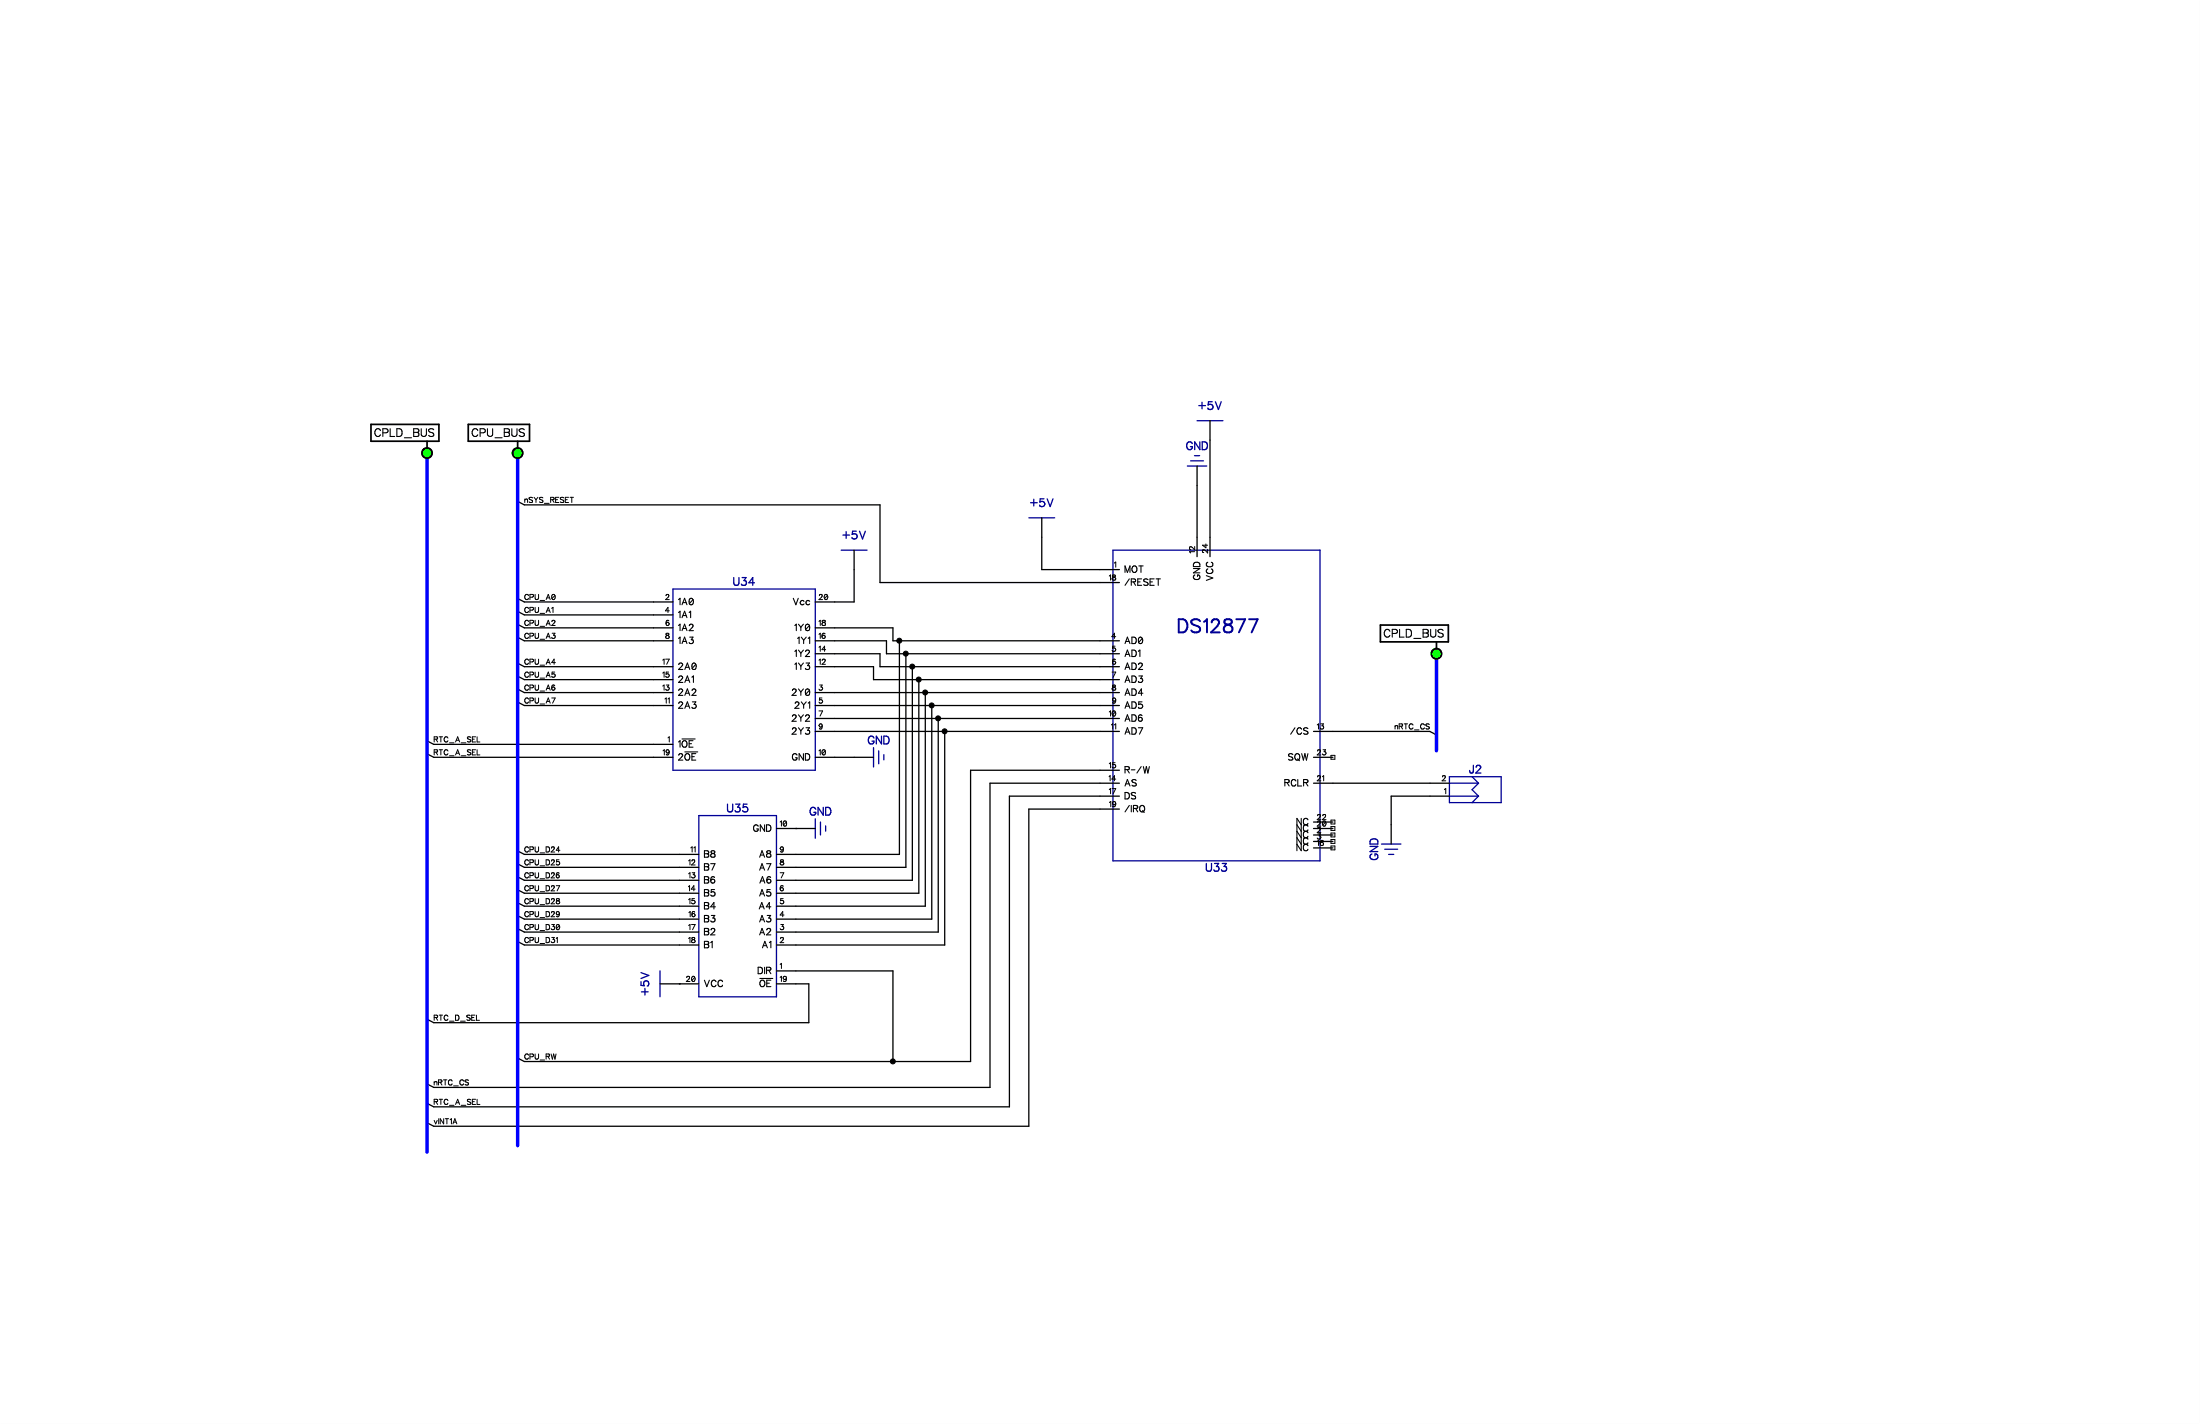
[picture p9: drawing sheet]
<svg xmlns="http://www.w3.org/2000/svg" width="432mm" height="279mm" viewBox="0 0 432 279" stroke-linecap="round" stroke-linejoin="round" font-family="sans-serif">
<g fill="#000" stroke="#000" stroke-width=".2">
<path d="M0 0h431.8v279.4h-431.8z"/>
<circle cx="176.5" cy="125.7" r=".49"/>
<circle cx="177.8" cy="128.2" r=".49"/>
<circle cx="179" cy="130.8" r=".49"/>
<circle cx="180.3" cy="133.3" r=".49"/>
<circle cx="181.6" cy="135.9" r=".49"/>
<circle cx="182.9" cy="138.4" r=".49"/>
<circle cx="184.1" cy="140.9" r=".49"/>
<circle cx="185.4" cy="143.5" r=".49"/>
<circle cx="175.2" cy="208.3" r=".49"/>
</g>
<path d="M0 0h431.8v279.4h-431.8z" fill="#fff" stroke="#fff" stroke-width=".2"/>
<g fill="none" stroke="#000" stroke-width=".2">
<path d="M103 97.9v.7M103 98.1l.3-.2 .2 .1v.6M104.5 97.7l-.2-.1-.5 .1 .1 .3 .6 .3-.1 .3-.6-.1M104.8 97.6l.4 .4M105.2 98v.6M105.6 97.6l-.4 .4M106.6 97.7l-.3-.1-.4 .1v.2l.7 .4v.2l-.3 .1-.4-.1M106.8 98.8h1M108.1 98h.6v-.3l-.6-.1v1M108.4 98l.4 .6M109.1 98h.3M109.7 97.6h-.6v1h.6"/>
<path d="M110.7 97.7l-.3-.1-.4 .1 .1 .3 .6 .3v.2l-.3 .1-.4-.1M111 98h.3M111.6 97.6h-.6v1h.6M111.9 97.6h.7M112.2 97.6v1M103.7 116.9a.37 .37 0 0 0-.4-.3 .37 .37 0 0 0-.3 .4v.3a.37 .37 0 0 0 .3 .3 .37 .37 0 0 0 .4-.2M103.7 119.4a.37 .37 0 0 0-.4-.2 .37 .37 0 0 0-.3 .3v.3a.37 .37 0 0 0 .3 .4 .37 .37 0 0 0 .4-.3M104 117.2h.5l.2-.4-.2-.2h-.5v1M104 119.7h.5l.2-.3-.2-.2h-.5v1M105 116.6v.7l.3 .3h.2l.2-.3v-.7M105 119.2l.1 .9 .2 .1 .2-.1 .2-.2v-.7M106 117.8h.9"/>
<path d="M107.2 117.6l.4-1 .4 1M107.4 117.3h.4M107.4 119.8h.4M108.3 119.4l.2-.2v1M108.9 116.8l-.1-.1h-.4l-.1 .7M108.9 116.8l.1 .4-.2 .4h-.4l-.1-.2M108.9 116.8l-.6 .6M130.7 116.9l.2-.3 .3 .1 .1 .1-.2 .4-.5 .4h.8M131.4 119.8h-.8l.5-.6v1M160.8 116.9l.2-.3 .3 .1 .1 .1-.2 .4-.5 .4h.8M162.4 116.8l-.1-.1h-.4l-.1 .4v.3M162.4 116.8l.1 .4-.2 .4h-.4l-.1-.2"/>
<path d="M162.4 116.8l-.6 .6M217.7 113l.3-.2v1M218.4 112.9v.3l.4 .1 .2 .2a.36 .36 0 0 1-.4 .4 .36 .36 0 0 1-.3-.4l.6-.4v-.2zM218.7 110.5l.3-.2v1M234.5 108.2h-1l.2 .3M234.5 107.2v.7l-.5-.5-.4-.1-.1 .4 .2 .2M236.7 106.7v.8l-.7-.5h1M237 107.8v.7l-.7-.6-.3 .1 .1 .3 .2 .1M103.7 122a.37 .37 0 0 0-.4-.3 .37 .37 0 0 0-.3 .4v.2a.37 .37 0 0 0 .3 .4 .37 .37 0 0 0 .4-.2M103.7 124.5a.37 .37 0 0 0-.4-.3 .37 .37 0 0 0-.3 .4v.3a.37 .37 0 0 0 .3 .4 .37 .37 0 0 0 .4-.3M103.7 129.6a.37 .37 0 0 0-.4-.3 .37 .37 0 0 0-.3 .4v.3a.37 .37 0 0 0 .3 .3 .37 .37 0 0 0 .4-.2M103.7 132.1a.37 .37 0 0 0-.4-.2 .37 .37 0 0 0-.3 .3v.3a.37 .37 0 0 0 .3 .4 .37 .37 0 0 0 .4-.3"/>
<path d="M103.7 134.7a.37 .37 0 0 0-.4-.3 .37 .37 0 0 0-.3 .4v.2a.37 .37 0 0 0 .3 .4 .37 .37 0 0 0 .4-.2M103.7 137.2a.37 .37 0 0 0-.4-.3 .37 .37 0 0 0-.3 .4v.3a.37 .37 0 0 0 .3 .4 .37 .37 0 0 0 .4-.3M104 122.3h.5l.2-.4-.2-.2h-.5v1M104 124.8h.5l.2-.3-.2-.3h-.5v1.1M104 129.9h.5l.2-.4-.2-.2h-.5v1M104 132.4h.5l.2-.3-.2-.2h-.5v1M104 135h.5l.2-.4-.2-.2h-.5v1M104 137.5h.5l.2-.3-.2-.3h-.5v1.1M105 121.7v.7l.3 .3h.2l.2-.3v-.7M105 124.2l.1 .9 .2 .2 .2-.1 .2-.2v-.8M105 129.3v.7l.3 .3h.2l.2-.3v-.7M105 131.9l.1 .9 .2 .1 .2-.1 .2-.2v-.7"/>
<path d="M105 134.4v.7l.3 .3h.2l.2-.3v-.7M105 136.9l.1 .9 .2 .2 .2-.1 .2-.2v-.8M106 120.4h.9M106 122.9h.9M106 125.4h.9M106 130.5h.9M106 133.1h.9M106 135.6h.9M106 138.1h.9M107.2 120.2l.4-1 .4 1M107.2 122.7l.4-1 .4 1M107.2 125.3l.4-1.1 .4 1.1"/>
<path d="M107.2 130.3l.4-1 .4 1M107.2 132.9l.4-1 .4 1M107.2 135.4l.4-1 .4 1M107.2 138l.4-1.1 .4 1.1M107.4 122.4h.4M107.4 124.9h.4M107.4 130h.4M107.4 132.5h.4M107.4 135.1h.4M107.4 137.6h.4M108.3 136.9h.7l-.5 1.1M108.3 122l.2-.3 .4 .1v.3l-.6 .6h.7"/>
<path d="M108.4 124.2h.5l-.3 .4a.34 .34 0 0 1 .4 .3 .34 .34 0 0 1-.3 .4 .34 .34 0 0 1-.4-.2M108.9 134.5l-.3-.1a.52 .52 0 0 0-.3 .7M108.9 131.9h-.5l-.1 .4a.36 .36 0 0 1 .6 0 .36 .36 0 0 1-.1 .5 .36 .36 0 0 1-.5-.1M109 130h-.7l.5-.7v1M130.1 134.6l.2-.2v1M130.1 129.5l.2-.2v1M130.1 132.1l.2-.2v1M130.5 137.2l.3-.3v1.1M130.6 129.3h.8l-.5 1M130.8 124.3v.3l.4 .1 .2 .2a.36 .36 0 0 1-.4 .4 .36 .36 0 0 1-.4-.4l.7-.4-.1-.2zM130.8 134.4h.5l-.3 .4h.1a.36 .36 0 0 1 .1 .6 .36 .36 0 0 1-.6-.2M130.9 122.1h.3l.2 .3-.2 .3-.4-.1z"/>
<path d="M131.1 137.2l.3-.3v1.1M131.2 131.9h-.4l-.1 .4a.37 .37 0 0 1 .6 0 .37 .37 0 0 1-.1 .6 .37 .37 0 0 1-.6-.2M131.3 121.8h-.4l-.2 .6M160.7 139.5h.8l-.5 1M160.7 121.9l.3-.2v1M160.7 124.5l.3-.3v1.1M160.7 127l.3-.2v1M160.7 129.5l.3-.2v1M160.9 134.4h.5l-.3 .4h.1a.36 .36 0 0 1 .1 .6 .36 .36 0 0 1-.6-.2M161.3 136.9h-.4l-.1 .5a.37 .37 0 0 1 .6 0 .37 .37 0 0 1-.1 .6 .37 .37 0 0 1-.6-.2M161.4 129.6l.2-.3 .3 .1-.1 .5-.5 .4h.7M161.4 121.8v.2l.5 .2 .1 .2a.32 .32 0 0 1-.4 .3 .32 .32 0 0 1-.1-.5l.4-.2 .1-.2z"/>
<path d="M161.9 124.4l-.3-.2a.52 .52 0 0 0-.3 .7M162.1 127.5h-.8l.5-.7v1M217.7 139.7l.3-.2v1M218.3 131.9h.7l-.5 1M218.4 134.5v.2l.4 .2 .2 .2a.36 .36 0 0 1-.4 .3 .36 .36 0 0 1-.3-.3l.6-.4v-.2zM218.4 137.1l.2-.2 .3 .2 .1 .2-.2 .2h-.3zM218.5 129.8h.3l.2 .2-.2 .3-.4-.1zM218.9 126.8h-.5v.4a.37 .37 0 0 1 .5 0 .37 .37 0 0 1-.1 .6 .37 .37 0 0 1-.5-.2M218.9 129.5l-.4-.1-.1 .6M218.9 139.7l.1 .4-.2 .4h-.4v-.2M218.9 139.7l-.1-.2h-.4l-.1 .4 .1 .4M218.9 139.7l-.5 .6"/>
<path d="M219 124.9h-.8l.5-.7v1.1M219 137.3l-.2 .6-.4-.1M85.2 145h.6l.1-.3-.7-.1v1M85.2 147.6l.6-.1 .1-.3-.7-.1v1M85.6 145l.3 .6M85.6 147.6l.3 .5M86.2 144.6h.7M86.2 147.1h.7M86.5 144.6v1M86.5 147.1v1M87.9 144.8a.39 .39 0 0 0-.4-.2 .39 .39 0 0 0-.3 .3v.3a.39 .39 0 0 0 .3 .4 .39 .39 0 0 0 .4-.3M87.9 147.4a.39 .39 0 0 0-.4-.3 .39 .39 0 0 0-.3 .4v.2a.39 .39 0 0 0 .3 .4 .39 .39 0 0 0 .4-.2"/>
<path d="M88.2 145.8h.9M88.2 148.3h.9M89.4 145.6l.4-1 .4 1M89.4 148.1l.4-1 .4 1M89.6 145.2h.4M89.6 147.8h.4M90.5 145.8h.9M90.5 148.3h.9M92.4 144.7l-.2-.1-.5 .1 .1 .2 .6 .4v.2l-.2 .1-.5-.1M92.4 147.2l-.2-.1-.5 .1 .1 .3 .6 .3v.2l-.2 .1-.5-.1M92.7 145h.4M92.7 147.6h.4"/>
<path d="M93.3 144.6h-.6v1h.6M93.3 147.1h-.6v1h.6M93.6 144.6v1h.6M93.6 147.1v1h.6M130.1 147.3l.3-.2v1M130.8 147.2l.2-.1 .3 .1 .1 .2-.2 .3h-.3zM131.1 144.8l.3-.2v1M131.4 147.4l-.2 .7-.4-.1M160.7 142.3l.4-.3 .3 .4M160.7 142.4l.3 .3 .2-.1 .2-.2M160.7 142.3v.1M160.7 147.3l.3-.2v1"/>
<path d="M161.4 142.4l-.2 .6-.4-.1M162 147.3l-.1-.1h-.4l-.2 .3 .1 .4M162 147.3l-.1 .8h-.4l-.1-.2M162 147.3l-.6 .6M217.7 152.4l.2-.2v1M217.7 149.9l.3-.3v1.1M217.7 154.9l.3-.2v1M217.8 157.5l.2-.2v1M218.1 142.2l.3-.2v1M218.3 154.7h.7l-.5 1M218.4 157.4l.2-.1 .3 .1 .1 .2-.2 .3h-.3zM218.7 142.2l.3-.2v1"/>
<path d="M218.9 149.6h-.5v.5a.37 .37 0 0 1 .5 0 .37 .37 0 0 1-.1 .6 .37 .37 0 0 1-.5-.2M219 157.6l-.2 .6h-.4M219 152.9h-.8l.5-.7v1M258.5 142.2l.3-.2v1M258.6 147.4l.2-.3 .3 .1 .1 .1-.2 .4-.5 .4h.7M258.6 152.4l.2-.2h.3l.1 .2-.2 .3-.5 .5h.7M259.2 142h.6l-.3 .4a.34 .34 0 0 1 .3 .3 .34 .34 0 0 1-.3 .4 .34 .34 0 0 1-.4-.3M259.5 152.4l.3-.2v1M259.7 147.1h.5l-.3 .4h.2a.36 .36 0 0 1 0 .6 .36 .36 0 0 1-.6-.2M261.2 148.2h.8v.8h-.8zM273.8 142.4v.6M273.8 142.6l.2-.2h.3v.6"/>
<path d="M274.6 142.5h.6l.1-.4-.7-.1v1M275 142.5l.3 .5M275.6 142h.7M275.9 142v1M277.3 142.3a.39 .39 0 0 0-.4-.3 .39 .39 0 0 0-.3 .4 .45 .45 0 0 0 .1 .6 .45 .45 0 0 0 .6-.1v-.1M277.6 143.2h.9M279.6 142.3a.39 .39 0 0 0-.5-.3 .39 .39 0 0 0-.3 .4 .45 .45 0 0 0 .2 .6 .45 .45 0 0 0 .5-.1l.1-.1M280.5 142.2l-.2-.2-.4 .2 .1 .2 .5 .3v.2l-.2 .1-.4-.1M283.1 152.4l.2-.2h.3l.1 .2-.2 .3-.5 .5h.8M283.5 154.9l.3-.2v1M103.7 166.4a.37 .37 0 0 0-.4-.2 .37 .37 0 0 0-.3 .3v.3a.37 .37 0 0 0 .3 .4 .37 .37 0 0 0 .4-.3M103.7 169a.37 .37 0 0 0-.4-.3 .37 .37 0 0 0-.3 .4v.2a.37 .37 0 0 0 .3 .4 .37 .37 0 0 0 .4-.2"/>
<path d="M103.7 171.5a.37 .37 0 0 0-.4-.3 .37 .37 0 0 0-.3 .4v.3a.37 .37 0 0 0 .3 .4 .37 .37 0 0 0 .4-.3M103.7 174a.37 .37 0 0 0-.4-.2 .37 .37 0 0 0-.3 .4v.2a.37 .37 0 0 0 .3 .4 .37 .37 0 0 0 .4-.3M103.7 176.6a.37 .37 0 0 0-.4-.3 .37 .37 0 0 0-.3 .4v.3a.37 .37 0 0 0 .3 .3 .37 .37 0 0 0 .4-.2M103.7 179.1a.37 .37 0 0 0-.4-.2 .37 .37 0 0 0-.3 .3v.3a.37 .37 0 0 0 .3 .4 .37 .37 0 0 0 .4-.3M104 166.7h.5l.2-.3-.2-.2h-.5v1M104 169.2h.5l.2-.3-.2-.2h-.5v1M104 171.8h.5l.2-.4-.2-.2h-.5v1.1M104 174.3h.5l.2-.3-.2-.2h-.5v1M104 176.9h.5l.2-.4-.2-.2h-.5v1M104 179.4h.5l.2-.3-.2-.2h-.5v1M105 166.2v.7l.3 .3 .2-.1 .2-.2v-.7M105 168.7l.1 .9 .2 .1h.2l.2-.3v-.7"/>
<path d="M105 171.2l.1 .9 .2 .2 .2-.1 .2-.2v-.8M105 173.8v.7l.3 .3h.2l.2-.3v-.7M105 176.3l.1 .9 .2 .1h.2l.2-.3v-.7M105 178.9v.7l.3 .3 .2-.1 .2-.2v-.7M106 167.3h.9M106 169.9h.9M106 172.4h.9M106 175h.9M106 177.5h.9M107.2 166.2l.6 .1 .1 .5-.2 .3-.5 .1zM107.2 168.7l.6 .1 .1 .5-.2 .4h-.5zM107.2 171.2l.6 .2 .1 .5-.2 .3-.5 .1z"/>
<path d="M107.2 173.8l.6 .1 .1 .5-.2 .4h-.5zM107.2 176.3l.6 .1 .1 .6-.2 .3h-.5zM107.2 178.9l.6 .1 .1 .5-.2 .3-.5 .1zM108.2 169l.2-.3h.3l.1 .2-.1 .3-.5 .5h.7M108.2 166.4l.1-.2h.3l.2 .3-.6 .7h.7M108.2 166.4h.1M108.2 171.5l.2-.3 .3 .1 .1 .1-.1 .4-.5 .5h.7M108.2 174l.2-.2h.3l.1 .2-.1 .3-.5 .5h.7M108.2 176.6l.1-.2 .3-.1 .2 .3-.6 .7h.7M108.2 179.1l.2-.2h.3l.1 .2-.1 .3-.5 .5h.7M109.2 171.9l.2 .4 .2-.1 .2-.2M109.2 171.9l.2-.3 .2 .1 .2 .2"/>
<path d="M109.2 173.8h.7l-.6 1M109.2 179l.4-.1 .2 .3-.2 .3h-.3zM109.3 176.4v.3l.4 .1 .2 .2-.2 .3-.5-.1 .1-.4 .5-.2-.1-.2zM109.7 168.7h-.4l-.1 .4a.36 .36 0 0 1 .6 0 .36 .36 0 0 1-.1 .5 .36 .36 0 0 1-.5-.1M109.7 171.4l-.4-.1-.1 .6M109.8 171.9v.1M109.8 179.2l-.2 .6-.4-.1M109.9 166.8h-.7l.4-.6v1M135.1 174l.2-.2v1M135.2 168.9l.2-.2v1M135.2 171.4l.2-.2v1.1M135.2 176.5l.2-.2v1"/>
<path d="M135.2 179.1l.3-.2v1M135.6 166.4l.2-.2v1M135.8 169l.2-.3h.3l.1 .2-.2 .3-.5 .5h.7M135.8 171.2h.6l-.3 .4h.1a.36 .36 0 0 1 .1 .6 .36 .36 0 0 1-.6-.2M135.9 179.3h.4l.1 .2-.1 .3-.5-.1zM136.2 166.4l.2-.2v1M136.3 176.3h-.5v.4a.37 .37 0 0 1 .6 .1 .37 .37 0 0 1-.2 .5 .37 .37 0 0 1-.5-.2M136.4 179l-.5-.1-.1 .6M136.4 174.5h-.7l.5-.7v1M153.1 171.2h.7l-.5 1.1M153.1 161.3l.3-.2v1M153.2 166.3l.2-.1 .3 .1-.1 .5h-.3l-.2-.3z"/>
<path d="M153.2 168.7v.3l.5 .2 .1 .2a.36 .36 0 0 1-.3 .3 .36 .36 0 0 1-.4-.3l.7-.4-.1-.3zM153.3 174.2a.31 .31 0 0 1 .4 .1 .31 .31 0 0 1-.1 .4 .31 .31 0 0 1-.4 0l-.1-.2zM153.7 173.9l-.4-.1-.2 .7M153.7 176.3h-.5v.4a.37 .37 0 0 1 .6 .1 .37 .37 0 0 1-.2 .5 .37 .37 0 0 1-.5-.2M153.8 166.5l-.2 .6-.4-.1M153.9 179.5h-.8l.5-.6v1M154.3 161.3v-.2h-.4l-.2 .4 .1 .4M154.3 161.3v.8h-.3l-.2-.2M154.3 161.3l-.5 .6M258.5 165.1l.3-.2v1M258.6 160.1l.2-.3 .3 .1 .1 .1-.2 .4-.5 .4h.7M258.6 161.3l.2-.2h.3l.1 .2-.2 .3-.5 .5h.7"/>
<path d="M258.6 162.6l.2-.3 .3 .1 .1 .2-.2 .3-.5 .5h.7M258.7 163.6h.5l-.3 .4h.1a.36 .36 0 0 1 .1 .6 .36 .36 0 0 1-.6-.2M259.6 160.1l.2-.3 .3 .1 .1 .1-.1 .4-.6 .4h.8M259.7 165l-.3-.1a.52 .52 0 0 0-.3 .7M260.2 161.3l-.1-.2h-.4l-.2 .4 .1 .4M260.2 161.3l.1 .4-.2 .4h-.4l-.1-.2M260.2 161.3l-.6 .6M261.2 163.4h.8v.8h-.8zM261.2 160.9h.8v.8h-.8zM261.2 162.2h.8v.7h-.8zM261.2 164.7h.8v.8h-.8zM261.2 166h.8v.8h-.8z"/>
<path d="M85.2 199.6h.6l.1-.3-.7-.1v1M85.6 199.6l.3 .6M86.2 199.2h.7M86.5 199.2v1M87.9 199.4a.39 .39 0 0 0-.4-.2 .39 .39 0 0 0-.3 .4v.2a.39 .39 0 0 0 .3 .4 .39 .39 0 0 0 .4-.3M89.4 199.2l.6 .1 .1 .5-.2 .4h-.5zM92.3 199.3l-.2-.1-.5 .1 .1 .2 .6 .4v.2l-.2 .1-.5-.1M92.6 199.6h.4M93.2 199.2h-.6v1h.6M93.5 199.2v1h.6M103.7 181.7a.37 .37 0 0 0-.4-.3 .37 .37 0 0 0-.3 .4v.2a.37 .37 0 0 0 .3 .4 .37 .37 0 0 0 .4-.2M103.7 184.2a.37 .37 0 0 0-.4-.3 .37 .37 0 0 0-.3 .4v.3a.37 .37 0 0 0 .3 .4 .37 .37 0 0 0 .4-.3"/>
<path d="M104 181.9h.5l.2-.3-.2-.2h-.5v1M104 184.5h.5l.2-.4-.2-.2h-.5v1.1M105 181.4l.1 .9 .2 .1h.2l.2-.3v-.7M105 183.9l.1 .9 .2 .2 .2-.1 .2-.2v-.8M106 180h.9M106 182.6h.9M106 185.1h.9M107.2 181.4l.6 .1 .1 .5-.2 .4h-.5zM107.2 183.9l.6 .2 .1 .5-.2 .3-.5 .1zM108.3 181.4h.5l-.3 .4h.2a.36 .36 0 0 1 0 .6 .36 .36 0 0 1-.5-.2M108.3 183.9h.5l-.3 .4h.2a.36 .36 0 0 1 0 .6 .36 .36 0 0 1-.5-.2M109.2 184.1l.2-.2v1.1"/>
<path d="M109.8 181.6l.1 .4-.2 .4h-.4l-.1-.2M109.8 181.6l-.1-.2h-.4l-.1 .8M109.8 181.6l-.6 .6M134.8 191.8l.2-.2h.3v.2l-.1 .3-.5 .5h.7M135.2 181.6l.2-.2v1M135.2 184.1l.2-.2v1.1M135.7 181.4h.7l-.5 1M135.8 184v.3l.5 .1 .1 .2a.36 .36 0 0 1-.3 .4 .36 .36 0 0 1-.4-.4l.7-.4-.1-.2zM136.4 191.8v.4l-.1 .3h-.4l-.1-.1M136.4 191.8l-.1-.2h-.4l-.2 .4 .1 .4M136.4 191.8l-.6 .6M153.1 189.2l.3-.2v1"/>
<path d="M153.1 191.8l.3-.2v1M153.2 184.2l.2-.3 .3 .1 .1 .1-.2 .4-.5 .5h.7M153.2 181.4h.6l-.3 .4h.1a.36 .36 0 0 1 .1 .6 .36 .36 0 0 1-.6-.2M154.3 191.9a.49 .49 0 0 1-.3 .7l-.2-.2M85.2 212.2v.7M85.2 216.2l.6-.1 .1-.3-.7-.1v1M85.2 212.4l.3-.2 .2 .1 .1 .6M85.2 219.8l.3 .7 .3-.7M85.6 216.2l.3 .5M86.1 212.3h.6v-.3l-.6-.1v1M86.1 219.5v1M86.2 215.7h.7"/>
<path d="M86.4 212.3l.3 .6M86.5 215.7v1M87 211.9h.7M87.1 219.5v1l-.7-1v1M87.4 211.9v1M87.4 219.5h.7M87.7 219.5v1M87.9 215.9a.39 .39 0 0 0-.4-.2 .39 .39 0 0 0-.3 .4v.2a.39 .39 0 0 0 .3 .4 .39 .39 0 0 0 .4-.2M88.2 216.9h.9M88.2 200.4h.9M88.3 219.7l.3-.2v1M88.7 212.1l-.2-.2a.48 .48 0 0 0-.5 .5 .48 .48 0 0 0 .7 .4v-.2"/>
<path d="M89 213.1h1M89.4 216.7l.4-1 .4 1M89.6 216.4h.4M90.4 200.4h.9M90.5 216.9h.9M91 212.1l-.2-.2a.48 .48 0 0 0-.6 .5 .48 .48 0 0 0 .7 .4l.1-.2M91.9 212l-.2-.1-.4 .1v.2l.6 .4v.2l-.2 .1-.4-.1M92.4 215.8l-.2-.1-.5 .1 .1 .3 .6 .3v.2l-.2 .1-.5-.1M92.7 216.2h.4M93.3 215.7h-.6v1h.6M93.6 215.7v1h.6M103.7 207.1a.37 .37 0 0 0-.4-.3 .37 .37 0 0 0-.3 .4v.2a.37 .37 0 0 0 .3 .4 .37 .37 0 0 0 .4-.2"/>
<path d="M104 207.3h.5l.2-.3-.2-.2h-.5v1M105 206.8l.1 .9 .2 .1h.2l.2-.3v-.7M106 208h.9M107.2 207.3l.6-.1v-.3l-.6-.1v1M107.5 207.3l.4 .5M108.2 206.8l.2 1 .3-1 .2 1 .2-1M88.9 220.5l.4-1 .4 1M89 220.2h.5"/>
<circle cx="108.6" cy="135.1" r=".31"/>
<circle cx="161.7" cy="124.9" r=".33"/>
<circle cx="259.5" cy="165.6" r=".33"/>
<circle cx="154" cy="191.9" r=".31"/>
</g>
<g fill="none" stroke="#000" stroke-width=".25">
<path d="M101.6 98.4l1.3 .7h69.8v15.2h47M234.9 91.4v17.8M237.5 82.5v26.7M101.6 117.4l1.3 .7h29.2M101.6 120l1.3 .7h29.2M167.6 107.9v10.2h-7.6M204.5 101.6v10.2h15.2M101.6 122.5l1.3 .7h29.2M101.6 125.1l1.3 .6h29.2M101.6 130.1l1.3 .7h29.2M101.6 132.7l1.3 .6h29.2M101.6 135.2l1.3 .7h29.2"/>
<path d="M101.6 137.8l1.3 .6h29.2M160 123.2h15.3v2.5h44.4M160 125.7h14v2.6h45.7M160 130.8h11.4v2.5h48.3M160 128.3h12.7v2.5h47M160 135.9h59.7M160 138.4h59.7M176.5 125.7v41.9h-24.1M177.8 128.3v41.9h-25.4M179.1 130.8v41.9h-26.7M180.3 133.3v42h-27.9M181.6 135.9v41.9h-29.2"/>
<path d="M182.9 138.4v41.9h-30.5M83.8 147.9l1.3 .7h47M83.8 145.4l1.3 .6h47M160 148.6h11.4M160 143.5h59.7M160 141h59.7M184.1 141v41.9h-31.7M185.4 143.5v41.9h-33M219.7 151.1h-29.2v57.2h-87.6l-1.3-.7M219.7 156.2h-21.6v61h-113l-1.3-.7M219.7 153.7h-25.4v59.7h-109.2l-1.3-.7M219.7 158.8h-17.8v62.2h-116.8l-1.3-.7"/>
<path d="M257.8 148.6h3.8M257.8 153.7h26.7M257.8 143.5h22.8l1.3 .7M284.5 156.2h-11.5v9.4M101.6 167l1.3 .6h34.3M101.6 169.5l1.3 .7h34.3M101.6 172l1.3 .7h34.3M101.6 174.6l1.3 .7h34.3M101.6 177.1l1.3 .7h34.3M101.6 179.7l1.3 .6h34.3M152.4 162.6h7.6M156.2 162.6h.1"/>
<path d="M257.8 162.6h3.8M257.8 163.8h3.8M257.8 165.1h3.8M257.8 166.4h3.8M257.8 161.3h3.8M101.6 182.2l1.3 .7h34.3M101.6 184.7l1.3 .7h34.3M129.5 193h7.7M133.3 193h.1M152.4 190.5h22.9v17.8M152.4 193h6.3v7.7h-73.6l-1.3-.7"/>
</g>
<path d="M83.8 88.9v137.2M101.6 88.9v135.9M281.9 128.3v19" fill="none" stroke="#00f" stroke-width=".68"/>
<g fill="#0f0" stroke="#0f0" stroke-width=".34">
<circle cx="101.6" cy="88.9" r="1"/>
<circle cx="83.8" cy="88.9" r="1"/>
<circle cx="281.9" cy="128.2" r="1"/>
</g>
<g fill="none" stroke="#000" stroke-width=".34">
<path d="M72.8 83.3h13.3v3.3h-13.3zM83.8 86.6v1.3M91.9 83.3h12v3.3h-12zM101.6 86.6v1.3M270.9 122.6h13.4v3.3h-13.4zM281.9 125.9v1.4"/>
<circle cx="83.8" cy="88.9" r=".99"/>
<circle cx="101.6" cy="88.9" r=".99"/>
<circle cx="281.9" cy="128.3" r="1"/>
</g>
<g fill="none" stroke="#000" stroke-width=".21">
<path d="M74.7 84.5a.56 .56 0 0 0-.7-.4 .56 .56 0 0 0-.4 .6 .63 .63 0 0 0 .2 .8 .63 .63 0 0 0 .9-.2M75.1 84.9l1-.1 .1-.4-.4-.3h-.7v1.5M76.6 84.1v1.5h.9M77.9 84.1h.5a.82 .82 0 0 1 .5 .8 .82 .82 0 0 1-.5 .7h-.5zM79.4 85.9h1.4M81.2 84.1h.7l.3 .2v.4l-.3 .1 .3 .2v.5l-1 .1zM81.2 84.8h.7M82.7 84.1v1.1a.52 .52 0 0 0 .5 .4 .52 .52 0 0 0 .5-.4v-1.1M85.1 84.3a.58 .58 0 0 0-.5-.2 .58 .58 0 0 0-.5 .4l.3 .3 .7 .2v.4a.67 .67 0 0 1-1 0M93.8 84.5a.56 .56 0 0 0-.7-.4 .56 .56 0 0 0-.4 .6 .63 .63 0 0 0 .2 .8 .63 .63 0 0 0 .9-.2M94.2 84.9l1-.1v-.4l-.3-.3h-.7v1.5M95.7 84.1v1.1l.1 .2 .3 .2 .5-.2 .1-1.3"/>
<path d="M97.2 85.9h1.4M99 84.1h.7l.2 .2v.4l-.2 .1 .2 .2v.5l-.9 .1zM99 84.8h.7M100.5 84.1v1.1a.52 .52 0 0 0 .5 .4 .52 .52 0 0 0 .5-.4v-1.1M102.9 84.3a.58 .58 0 0 0-.5-.2 .58 .58 0 0 0-.5 .4l.3 .3 .7 .2v.4a.67 .67 0 0 1-1 0M133.2 117.6l.3-.2v1.3M133.9 118.7l.5-1.3 .4 1.3M134.1 118.2h.6M136 117.6a.38 .38 0 0 0-.3-.2 .38 .38 0 0 0-.4 .2v.8M136 117.6l.1 .5-.2 .5h-.5l-.1-.2M136 117.6l-.7 .8M155.7 117.4l.5 1.3 .5-1.3"/>
<path d="M157.8 118l-.2-.2-.5 .2a.42 .42 0 0 0 .1 .6 .42 .42 0 0 0 .6-.1M158.9 118l-.4-.2a.5 .5 0 0 0-.3 .7l.3 .2 .4-.2M220.8 112.3v-1.3l.5 1.3 .5-1.3v1.3M221.7 113.6l-.9 1.3M222 114.2l.8-.1v-.4l-.8-.1v1.3M222.3 111.2a.61 .61 0 0 1 .9 .3 .61 .61 0 0 1-.4 .8 .67 .67 0 0 1-.6-.4 .67 .67 0 0 1 .1-.7zM222.5 114.2l.4 .7M223.3 114.2h.5M223.5 111h.9M223.9 111v1.3M224.1 113.6h-.8v1.3h.8M225.3 113.7l-.3-.1-.5 .1 .1 .4 .6 .2 .1 .2-.1 .3-.4 .1-.3-.2"/>
<path d="M225.7 114.2h.5M226.5 113.6h-.8v1.3h.8M226.9 113.6h.9M227.3 113.6v1.3M234.2 111.5h1.3l-1.3 .9h1.3M234.4 110.4h.8l.3 .2v.6h-1.3zM234.5 112.8l-.1 .1a.61 .61 0 0 0 .3 .8 .61 .61 0 0 0 .8-.3l-.2-.5-.3-.1v.3M236.8 112.9l1.2 .5-1.2 .5M237.1 110.3l-.2 .1a.62 .62 0 0 0 .2 .8 .62 .62 0 0 0 .9-.2v-.5l-.3-.2M237.1 111.6l-.2 .1a.6 .6 0 0 0 .4 .9 .6 .6 0 0 0 .7-.7l-.3-.3M133.2 120.2l.3-.3v1.3M133.2 122.7l.3-.2v1.2"/>
<path d="M133.2 125.3l.3-.3v1.3M133.2 130.4l.3-.3h.2l.3 .4-.8 .9h.8M133.2 132.9l.3-.3h.2l.3 .4-.8 .9h.8M133.2 135.5l.3-.3h.2l.3 .4-.8 .8h.8M133.2 138l.3-.3h.2l.3 .4-.8 .9h.8M133.9 121.2l.5-1.3 .4 1.3M133.9 123.7l.5-1.2 .4 1.2M133.9 126.3l.5-1.3 .4 1.3M134.1 125.9h.6M134.1 120.8h.6M134.1 123.3h.6M134.4 139l.5-1.3 .5 1.3"/>
<path d="M134.4 136.4l.5-1.2 .5 1.2M134.4 133.9l.5-1.3 .5 1.3M134.4 131.4l.5-1.3 .5 1.3M134.6 130.9h.6M134.6 133.5h.6M134.6 136h.6M134.6 138.6h.6M135.3 120.2l.3-.3v1.3M135.3 122.8l.3-.3h.2l.2 .4-.7 .8h.8M135.4 125h.6l-.3 .5a.41 .41 0 0 1 .3 .7 .41 .41 0 0 1-.7-.1M135.8 132.9l.3-.3v1.3M135.8 135.5a.37 .37 0 0 1 .6-.3 .37 .37 0 0 1 0 .6l-.6 .6h.9"/>
<path d="M135.9 137.7h.7l-.4 .5a.4 .4 0 0 1 .5 .5 .4 .4 0 0 1-.6 .3l-.3-.2M136.6 130.3l.1 .5-.3 .5h-.4l-.2-.2M136.6 130.3a.38 .38 0 0 0-.4-.2 .38 .38 0 0 0-.4 .2v.8M136.6 130.3l-.8 .8M155.5 135.5a.37 .37 0 0 1 .6-.3 .37 .37 0 0 1 0 .6l-.7 .6h.9M156 130.3l.3-.2v1.3M156 122.7l.3-.2v1.2M156 127.8l.3-.2v1.2M156.1 138l.2-.3h.2l.3 .1v.3l-.8 .9h.8M156.5 125.3l.3-.3v1.3M156.7 135.2l.5 .6M156.7 130.1l.5 .6"/>
<path d="M156.7 127.6l.5 .5M156.7 122.5l.5 .6M157.2 123.1v.6M157.2 128.1v.7M157.2 130.7v.7M157.2 135.8v.6M157.3 137.7l.4 .6M157.3 125l.4 .6M157.7 135.2l-.5 .6M157.7 130.1l-.5 .6M157.7 127.6l-.5 .5M157.7 122.5l-.5 .6"/>
<path d="M157.7 125.6v.7M157.7 138.3v.7M158.1 127.8l.3-.2h.2l.3 .3-.8 .9h.8M158.1 127.8h.1M158.2 130.1h.7l-.4 .5a.43 .43 0 0 1 .3 .7 .43 .43 0 0 1-.7-.2M158.2 137.7l-.5 .6M158.2 125l-.5 .6M158.6 125.3l.3-.3v1.3M158.6 138l.3-.3v1.3M158.9 135.4v.8l-.2 .2h-.5l-.1-.2M158.9 135.4a.41 .41 0 0 0-.4-.2 .41 .41 0 0 0-.4 .2v.8M158.9 122.7a.41 .41 0 0 0-.4-.2 .41 .41 0 0 0-.4 .2v.8"/>
<path d="M158.9 122.7v.8l-.2 .2h-.5l-.1-.2M158.9 135.4l-.8 .8M158.9 122.7l-.8 .8M220.8 126.3l.5-1.3 .5 1.3M220.8 128.8l.5-1.2 .5 1.2M220.8 131.4l.5-1.3 .5 1.3M220.8 133.9l.5-1.3 .5 1.3M220.8 136.4l.5-1.2 .5 1.2M220.8 139l.5-1.3 .5 1.3M221 125.9h.6M221 128.4h.6M221 130.9h.6"/>
<path d="M221 133.5h.6M221 136h.6M221 138.6h.6M222.2 125h.4a.68 .68 0 0 1 .4 .6 .68 .68 0 0 1-.4 .7h-.4zM222.2 127.6h.4a.68 .68 0 0 1 .4 .6 .68 .68 0 0 1-.4 .6h-.4zM222.2 130.1h.4a.68 .68 0 0 1 .4 .6 .68 .68 0 0 1-.4 .7h-.4zM222.2 132.6h.4a.68 .68 0 0 1 .4 .7 .68 .68 0 0 1-.4 .6h-.4zM222.2 135.2h.4a.68 .68 0 0 1 .4 .6 .68 .68 0 0 1-.4 .6h-.4zM222.2 137.7h.4a.68 .68 0 0 1 .4 .6 .68 .68 0 0 1-.4 .7h-.4zM223.4 127.8l.3-.2v1.2M223.5 130.4a.37 .37 0 0 1 .6-.3 .37 .37 0 0 1-.1 .7l-.6 .6h.9M223.5 132.6h.7l-.3 .5a.4 .4 0 0 1 .4 .5 .4 .4 0 0 1-.6 .3l-.3-.2"/>
<path d="M224.2 137.7h-.7v.6a.45 .45 0 0 1 .7-.1 .45 .45 0 0 1-.1 .7 .45 .45 0 0 1-.7-.1M224.2 125.3a.38 .38 0 0 0-.4-.3 .38 .38 0 0 0-.3 .3v.8M224.2 125.3l.1 .4-.2 .5h-.5l-.1-.1M224.2 125.3l-.7 .8M224.3 136h-.9l.6-.8v1.2M272.8 123.9a.56 .56 0 0 0-.6-.4 .56 .56 0 0 0-.5 .6 .63 .63 0 0 0 .3 .8 .63 .63 0 0 0 .8-.2M273.3 124.3l.8-.1 .2-.4-.4-.3h-.6v1.5M274.7 123.5v1.5h.9M276 123.5h.5a.82 .82 0 0 1 .5 .7 .82 .82 0 0 1-.5 .8h-.5zM277.5 125.3h1.4M279.3 123.5h.7l.3 .2v.4l-.3 .1 .3 .2v.5l-1 .1zM279.3 124.2h.7"/>
<path d="M280.8 123.5v1.1a.52 .52 0 0 0 .5 .4 .52 .52 0 0 0 .5-.4v-1.1M283.3 123.7a.58 .58 0 0 0-.6-.2 .58 .58 0 0 0-.5 .4l.3 .3 .7 .2 .1 .4a.67 .67 0 0 1-1.1 0M133.2 145.6l.3-.3v1.3M133.2 148.2l.3-.3h.2l.3 .4-.8 .8h.8M133.9 145h2.5M134 145.5a.6 .6 0 0 1 .9 .4 .6 .6 0 0 1-.7 .7l-.3-.5zM134.4 147.5h2.5M134.5 148a.6 .6 0 0 1 1 .4 .6 .6 0 0 1-.7 .7l-.4-.4zM135.3 145.9h.4M135.8 148.5h.5M136 145.3h-.7v1.3h.7M136.6 147.9h-.8v1.2h.8"/>
<path d="M155.5 140.5a.37 .37 0 0 1 .6-.2 .37 .37 0 0 1 0 .6l-.7 .6h.9M155.5 143.1a.37 .37 0 0 1 .6-.3 .37 .37 0 0 1 0 .7l-.7 .6h.9M156.4 148.2v-.2a.61 .61 0 0 0-.9 .3 .61 .61 0 0 0 .4 .8l.5-.1v-.3h-.3M156.7 140.3l.5 .5M156.7 142.8l.5 .6M157.2 140.8v.7M157.2 143.4v.7M157.7 147.9v1.2l-.9-1.2v1.2M157.7 140.3l-.5 .5M157.7 142.8l-.5 .6M158.1 147.9h.4a.68 .68 0 0 1 .4 .6 .68 .68 0 0 1-.4 .6h-.4zM158.1 140.5l.3-.2h.2l.3 .3-.8 .9h.8"/>
<path d="M158.2 142.8h.7l-.4 .5a.43 .43 0 0 1 .3 .7 .43 .43 0 0 1-.7-.2M220.8 151l.8-.1v-.4l-.8-.1v1.3M220.8 155.5h.4a.68 .68 0 0 1 .5 .6 .68 .68 0 0 1-.5 .7h-.4zM220.8 141.5l.5-1.2 .5 1.2M220.8 144.1l.5-1.3 .5 1.3M220.8 154.2l.5-1.2 .5 1.2M221 141.1h.6M221 143.6h.6M221 153.8h.6M221.2 151l.5 .7M221.7 158l-.9 1.3M222 151h.8"/>
<path d="M222 158v1.3M222.2 140.3h.4a.68 .68 0 0 1 .4 .6 .68 .68 0 0 1-.4 .6h-.4zM222.2 142.8h.4a.68 .68 0 0 1 .4 .6 .68 .68 0 0 1-.4 .7h-.4zM222.5 158.6h.7l.1-.3-.3-.3h-.5v1.3M222.9 155.7l-.3-.2-.6 .2 .2 .3 .6 .2v.5l-.5 .1-.3-.2M222.9 158.6l.4 .7M223 153.1l-.3-.1-.5 .1 .1 .4 .6 .2 .1 .2v.2l-.3 .1-.5-.1M223.4 142.8h.9l-.7 1.3M223.8 158.2l.3-.2a.62 .62 0 0 1 .6 .7 .62 .62 0 0 1-.8 .6l-.2-.5zM224 150.4l-.9 1.3M224.2 140.4l-.1-.1a.37 .37 0 0 0-.6 .2l-.1 .6M224.2 159l.4 .4"/>
<path d="M224.4 150.4l.3 1.3 .3-1.3 .3 1.3 .3-1.3M252.2 153.5h.7l.1-.4-.8-.1v1.2M252.6 153.5l.4 .7M253.7 148l-.3-.1-.5 .1 .1 .4 .6 .2 .1 .2v.2l-.3 .1-.5-.1M254.2 142.8l-.9 1.3M254.3 148a.61 .61 0 0 1 .8 .3 .61 .61 0 0 1-.3 .8 .62 .62 0 0 1-.7-.3 .62 .62 0 0 1 .2-.8zM254.3 153.2v-.1a.6 .6 0 0 0-.9 .4 .6 .6 0 0 0 .6 .7l.3-.3M254.7 148.9l.4 .4M254.7 153v1.2h.8M255.5 143.1l-.1-.1a.59 .59 0 0 0-.8 .1 .59 .59 0 0 0 .1 .8l.5 .2 .3-.3M255.5 147.9l.3 1.2 .3-1.2 .3 1.2 .3-1.2M255.9 153.5h.8v-.4l-.8-.1v1.2"/>
<path d="M256.3 153.5l.4 .7M256.7 143l-.3-.2-.5 .2 .1 .3 .7 .3v.3l-.3 .2-.5-.2M138.3 166.9l.8 .1v.4l-.3 .1 .3 .3-.1 .3-.7 .1zM138.3 179.6l.8 .1v.4l-.3 .1 .3 .3-.1 .3-.7 .1zM138.3 174.5l.8 .2v.3l-.3 .1 .3 .3-.1 .4h-.7zM138.3 172l.8 .1v.4l-.3 .1 .3 .2-.1 .4-.7 .1zM138.3 169.5l.8 .1v.4l-.3 .1 .3 .2-.1 .4h-.7zM138.3 177.1l.8 .1v.4l-.3 .1 .3 .2-.1 .4-.7 .1zM138.3 167.5h.5M138.3 170.1h.5M138.3 172.6h.5M138.3 175.1h.5"/>
<path d="M138.3 177.7h.5M139.5 169.5h.8l-.6 1.2M139.5 172.8l.1 .3 .3 .2M139.6 167v.3l.4 .2a.36 .36 0 0 1 .3 .3 .36 .36 0 0 1-.3 .4l-.4-.1-.1-.3 .2-.3 .6-.2v-.2l-.3-.2zM139.6 179.6h.7l-.4 .5a.4 .4 0 0 1 .4 .5 .4 .4 0 0 1-.5 .3l-.3-.2M139.9 173.3h.1M139.9 172.5h.1M139.9 172.5l-.4 .3M139.9 172.5l.2 .1 .2 .2v.3l-.4 .2M140.3 174.5h-.7v.6a.45 .45 0 0 1 .6 0 .45 .45 0 0 1-.1 .7 .45 .45 0 0 1-.6-.2M140.3 172.2l-.1-.1a.37 .37 0 0 0-.6 .2l-.1 .5M140.4 177.9h-.9l.6-.8v1.3"/>
<path d="M148.8 162.1v-.1a.61 .61 0 0 0-.9 .3 .61 .61 0 0 0 .4 .8l.5-.2v-.3h-.3M149 178.4l.5-1.3 .5 1.3M149.1 175.8l.5-1.3 .5 1.3M149.1 170.7l.5-1.2 .5 1.2M149.1 168.2l.5-1.3 .5 1.3M149.1 173.3l.5-1.3 .5 1.3M149.2 177.9h.6M149.3 175.4h.6M149.3 170.3h.6M149.3 167.8h.6M149.3 172.8h.6M150.1 161.8v1.3l-.9-1.3v1.3"/>
<path d="M150.5 161.8h.4a.68 .68 0 0 1 .4 .7 .68 .68 0 0 1-.4 .6h-.4zM150.5 169.5h.8l-.6 1.2M150.6 167v.3l.5 .2 .2 .3a.45 .45 0 0 1-.3 .4 .45 .45 0 0 1-.5-.2l.1-.5 .4-.1 .3-.2-.3-.3zM150.6 179.6h.7l-.4 .5a.43 .43 0 0 1 .3 .7 .43 .43 0 0 1-.7-.1M151.2 174.5h-.6l-.1 .6a.56 .56 0 0 1 .8 0 .47 .47 0 0 1-.2 .7 .47 .47 0 0 1-.6-.2M151.3 172.2l-.1-.1a.37 .37 0 0 0-.6 .2l-.1 .5M151.3 177.9h-.9l.6-.8v1.3M254.6 163.1l.8 1.3M254.6 164.4l.8 1.3M254.6 161.8l.8 1.3M255.4 160.6v6.3l-.8-1.2M255.4 161.8l-.8-1.2v6.3"/>
<path d="M256.2 163.1h.2M256.2 163.1a.74 .74 0 0 0 0 1.3M256.2 161.8a.74 .74 0 0 0 0 1.3M256.2 164.4a.74 .74 0 0 0 0 1.3M256.2 165.7a.64 .64 0 0 0-.4 .7 .64 .64 0 0 0 .7 .5l.2-.3M256.2 164.4h.2M256.2 165.7h.2M256.2 161.8h.2M256.4 163.1l.3 .3M256.4 164.4l.3 .3M256.4 165.7l.3 .2M256.4 161.8l.3 .3"/>
<path d="M256.7 160.9v-.2a.62 .62 0 0 0-.9 .2 .62 .62 0 0 0 .2 .9h.2M256.7 164.1l-.3 .3M256.7 165.4l-.3 .3M256.7 162.8l-.3 .3M256.7 161.5l-.3 .3M138.3 182.2l.8 .1v.4l-.3 .1 .3 .2-.1 .4h-.7zM138.3 184.7l.8 .1v.4l-.3 .1 .3 .2-.1 .4-.7 .1zM138.3 180.2h.5M138.3 182.8h.5M138.3 185.3h.5M138.3 192.3l.4 1.3 .5-1.3M139.5 185l.3-.3v1.3"/>
<path d="M139.6 182.4l.2-.2h.2l.3 .1v.2l-.8 .9h.8M139.6 182.4v.1M140.5 192.6v-.1a.59 .59 0 0 0-.9 .1 .59 .59 0 0 0 .1 .8l.6 .2 .2-.3M141.8 192.6v-.1a.61 .61 0 0 0-.9 .2 .61 .61 0 0 0 .3 .8h.4l.2-.2M148.8 189.8h.4a.68 .68 0 0 1 .5 .6 .68 .68 0 0 1-.5 .7h-.4zM149.1 183.4l.5-1.2 .5 1.2M149.1 180.9l.5-1.3 .5 1.3M149.1 192h2.6M149.3 183h.6M149.3 180.5h.6M149.3 192.5a.61 .61 0 0 1 .9 .2 .61 .61 0 0 1-.4 .9 .67 .67 0 0 1-.6-.4 .67 .67 0 0 1 .1-.7zM149.6 186l.5-1.3 .5 1.3"/>
<path d="M149.8 185.5h.6M150.1 189.8v1.3M150.5 190.4l.8-.1v-.4l-.8-.1v1.3M150.5 182.4l.2-.2h.3l.3 .3-.8 .9h.8M150.5 182.4v.1M150.5 192.9h.5M150.9 190.4l.4 .7M151 185l.3-.3v1.3M151.3 192.3h-.8v1.3h.8"/>
<circle cx="223.8" cy="141.1" r=".39"/>
<circle cx="150.9" cy="172.9" r=".41"/>
</g>
<g fill="none" stroke="#000096" stroke-width=".25">
<path d="M235.3 79.6h1.3M235.9 78.9v1.3M237.9 78.8h-.7l-.1 .7a.55 .55 0 0 1 .8-.1 .55 .55 0 0 1 0 .8 .55 .55 0 0 1-.8-.1M238.5 78.8l.6 1.5 .6-1.5M202.3 98.6h1.3M202.9 98v1.3M204.9 97.9h-.7l-.1 .6a.55 .55 0 0 1 .8-.1 .55 .55 0 0 1 0 .9 .55 .55 0 0 1-.9-.2M205.5 97.9l.6 1.5 .6-1.5M233 91.4h3.9M233.7 90.4h2.5M234 87l-.1-.1a.54 .54 0 0 0-.9 0l-.1 .4a.62 .62 0 0 0 .3 .8 .62 .62 0 0 0 .8-.3v-.2h-.4M234.4 89.4h1.1"/>
<path d="M234.9 82.5h5.1M235.5 86.7v1.5l-1-1.5v1.5M236 86.7h.5a.82 .82 0 0 1 .5 .8 .82 .82 0 0 1-.5 .7h-.5zM132.1 115.6h27.9v35.5h-27.9zM144 113.3v1.1a.52 .52 0 0 0 .5 .5 .52 .52 0 0 0 .5-.5v-1.1M145.7 113.3h.7l-.4 .6a.51 .51 0 0 1 .4 .8 .51 .51 0 0 1-.9-.1M148.1 114.3h-1.1l.7-1v1.6M165.1 107.9h5.1M165.4 105h1.4M166.1 104.3v1.3M168.1 104.2h-.8v.7a.55 .55 0 0 1 .8-.1 .55 .55 0 0 1-.1 .8 .55 .55 0 0 1-.8-.1M168.7 104.2l.6 1.5 .5-1.5"/>
<path d="M201.9 101.6h5.1M218.4 107.9h40.7v61h-40.7zM142.8 157.8v1.1a.52 .52 0 0 0 .5 .4 .52 .52 0 0 0 .5-.4v-1.1M144.4 157.8h.8l-.4 .6a.48 .48 0 0 1 .5 .5 .48 .48 0 0 1-.6 .4h-.3l-.1-.3M146.6 157.8h-.7l-.1 .7a.54 .54 0 0 1 .8 0 .54 .54 0 0 1-.1 .8 .54 .54 0 0 1-.7-.3M160.1 158.8a.56 .56 0 0 0-.6-.4 .56 .56 0 0 0-.5 .6v.4a.55 .55 0 0 0 .6 .6 .55 .55 0 0 0 .5-.6h-.4M161.6 158.4v1.5l-1-1.5v1.5M162.1 158.4h.5a.82 .82 0 0 1 .5 .8 .82 .82 0 0 1-.5 .7h-.5zM171.4 146.7v3.8M171.5 144.8a.56 .56 0 0 0-.6-.4 .56 .56 0 0 0-.5 .6v.4a.55 .55 0 0 0 .6 .6 .55 .55 0 0 0 .5-.6h-.3M172.5 147.3v2.6M173 144.4v1.6l-1-1.6v1.6"/>
<path d="M173.5 144.4h.5a.82 .82 0 0 1 .5 .8 .82 .82 0 0 1-.5 .8h-.5zM173.5 148.1v1M284.5 156.2h5.7M284.5 153.7h5.7M284.5 152.4h10.1v5.1h-10.1zM288.9 152.4l1.3 1.3M289.2 150.2v1.1l-.1 .3h-.5l-.1-.4M289.7 150.5l.3-.3h.3l.3 .3-.1 .2-.9 1h1.1M290.2 156.2l-1.3 1.3M290.2 153.7l-1.3 1.2 1.3 1.3M137.2 160h15.2v35.6h-15.2zM160 160.7v3.8"/>
<path d="M161 161.3v2.5M162.1 162.1v1M236.8 169.4v1.1a.52 .52 0 0 0 .5 .4 .52 .52 0 0 0 .5-.4v-1.1M238.4 169.4h.8l-.4 .6a.48 .48 0 0 1 .5 .6 .48 .48 0 0 1-.7 .3h-.2l-.1-.3M239.9 169.4h.8l-.5 .6a.52 .52 0 0 1 .5 .5 .52 .52 0 0 1-.4 .5 .52 .52 0 0 1-.6-.4M268.9 166.1h1.5l-1.5 1h1.5M269.1 164.7l.4-.1 .7 .1 .2 .2v.7h-1.5v-.5zM269.3 167.6a.56 .56 0 0 0-.4 .6 .56 .56 0 0 0 .6 .5h.4a.55 .55 0 0 0 .5-.6 .55 .55 0 0 0-.5-.5v.3M271.1 165.6h3.9M271.8 166.6h2.5M272.5 167.6h1.1M125.8 192.6v.7l.6 .1a.55 .55 0 0 1 0-.8 .55 .55 0 0 1 .8 .1 .55 .55 0 0 1-.2 .8"/>
<path d="M125.8 190.8l1.5 .6-1.5 .6M125.9 194.6h1.3M126.6 193.9v1.3M129.5 190.5v5.1"/>
</g>
<path d="M231.4 121.5h.8a1.39 1.39 0 0 1 .9 1.3 1.39 1.39 0 0 1-.9 1.3h-.8zM235.5 121.9a1.13 1.13 0 0 0-1.7 0 .67 .67 0 0 0 .5 .7 1.35 1.35 0 0 1 1.2 .7v.4a1.13 1.13 0 0 1-1.7 0M236.3 122l.6-.5v2.6M237.8 122.1l.3-.5 .7-.1a.64 .64 0 0 1 .3 1l-1.4 1.6h1.7M240.4 121.6a.54 .54 0 0 0 .3 .9 1.09 1.09 0 0 1 1.2 1.1 .88 .88 0 0 1-1 .5 .88 .88 0 0 1-.7-.9 1.11 1.11 0 0 1 1.2-.7 .5 .5 0 0 0 .2-.9l-.3-.1zM242.7 121.5h1.7l-1.2 2.6M245.2 121.5h1.6l-1.1 2.6" fill="none" stroke="#000096" stroke-width=".38"/>
<text font-size="4.2" x="231.1" y="124.8">DS12877</text>
<g font-size="2.9">
<text x="71.5" y="86.1">CPLD_BUS</text>
<text x="90.9" y="86.1">CPU_BUS</text>
<text x="269.7" y="125.5">CPLD_BUS</text>
</g>
<g font-size="2.5">
<text x="235.2" y="80.8">+5V</text>
<text x="232.8" y="88.7">GND</text>
<text x="202.1" y="99.9">+5V</text>
<text x="165.3" y="106.2">+5V</text>
<text x="143.9" y="115.3">U34</text>
<text x="170.3" y="146.4">GND</text>
<text x="288.3" y="152.2">J2</text>
<text x="142.7" y="159.8">U35</text>
<text x="158.9" y="160.4">GND</text>
<text x="236.6" y="171.4">U33</text>
<text x="270.9" y="168.8" transform="rotate(-90 270.9 168.8)">GND</text>
<text x="127.8" y="195.4" transform="rotate(-90 127.8 195.4)">+5V</text>
</g>
<g font-size="2.1">
<text x="220.7" y="112.7">MOT</text>
<text x="235.9" y="113.8" transform="rotate(-90 235.9 113.8)">GND</text>
<text x="238.4" y="114" transform="rotate(-90 238.4 114)">VCC</text>
<text x="133.1" y="119.1">1A0</text>
<text x="155.6" y="119.1">Vcc</text>
<text x="220.7" y="115.2">/RESET</text>
<text x="133.1" y="121.6">1A1</text>
<text x="133.1" y="124.1">1A2</text>
<text x="155.9" y="124.1">1Y0</text>
<text x="133.1" y="126.7">1A3</text>
<text x="133.1" y="131.8">2A0</text>
<text x="155.9" y="131.8">1Y3</text>
<text x="155.9" y="129.2">1Y2</text>
<text x="156.5" y="126.7">1Y1</text>
<text x="220.7" y="126.7">AD0</text>
<text x="220.7" y="129.2">AD1</text>
<text x="220.7" y="131.8">AD2</text>
<text x="133.1" y="136.8">2A2</text>
<text x="133.1" y="134.3">2A1</text>
<text x="155.4" y="136.8">2Y0</text>
<text x="220.7" y="134.3">AD3</text>
<text x="220.7" y="136.8">AD4</text>
<text x="133.1" y="139.4">2A3</text>
<text x="155.4" y="141.9">2Y2</text>
<text x="155.9" y="139.4">2Y1</text>
<text x="220.7" y="139.4">AD5</text>
<text x="220.7" y="141.9">AD6</text>
<text x="133.1" y="147">1~OE~</text>
<text x="133.1" y="149.5">2~OE~</text>
<text x="155.4" y="144.5">2Y3</text>
<text x="155.4" y="149.5">GND</text>
<text x="220.7" y="144.5">AD7</text>
<text x="252.8" y="149.5">SQW</text>
<text x="253.2" y="144.5">/CS</text>
<text x="220.7" y="154.6">AS</text>
<text x="220.7" y="152.1">R-/W</text>
<text x="252.1" y="154.6">RCLR</text>
<text x="220.7" y="157.2">DS</text>
<text x="220.7" y="159.7">/IRQ</text>
<text x="147.8" y="163.5">GND</text>
<text x="254.5" y="164.8">NC</text>
<text x="254.5" y="166">NC</text>
<text x="254.5" y="167.3">NC</text>
<text x="254.5" y="163.5">NC</text>
<text x="254.5" y="162.2">NC</text>
<text x="138.2" y="168.6">B8</text>
<text x="138.2" y="171.1">B7</text>
<text x="138.2" y="173.7">B6</text>
<text x="149" y="171.1">A7</text>
<text x="149" y="168.6">A8</text>
<text x="149" y="173.7">A6</text>
<text x="138.2" y="176.2">B5</text>
<text x="138.2" y="178.7">B4</text>
<text x="148.9" y="178.7">A4</text>
<text x="149" y="176.2">A5</text>
<text x="138.2" y="181.3">B3</text>
<text x="138.2" y="183.8">B2</text>
<text x="149" y="183.8">A2</text>
<text x="149" y="181.3">A3</text>
<text x="138.2" y="186.4">B1</text>
<text x="148.7" y="191.4">DIR</text>
<text x="149.5" y="186.4">A1</text>
<text x="138.2" y="194">VCC</text>
<text x="149.1" y="194">~OE</text>
</g>
<g font-size="1.7">
<text x="218.7" y="111.6">1</text>
<text x="234.8" y="108.6" transform="rotate(-90 234.8 108.6)">12</text>
<text x="237.3" y="108.6" transform="rotate(-90 237.3 108.6)">24</text>
<text x="130.6" y="118">2</text>
<text x="160.7" y="118">20</text>
<text x="217.6" y="114.2">18</text>
<text x="130.5" y="120.5">4</text>
<text x="130.6" y="125.6">8</text>
<text x="130.6" y="123">6</text>
<text x="160.7" y="125.6">16</text>
<text x="160.7" y="123">18</text>
<text x="218.2" y="125.6">4</text>
<text x="130" y="130.7">17</text>
<text x="160.7" y="130.7">12</text>
<text x="160.7" y="128.1">14</text>
<text x="218.2" y="128.1">5</text>
<text x="218.3" y="130.7">6</text>
<text x="130" y="135.7">13</text>
<text x="130" y="133.2">15</text>
<text x="160.7" y="135.7">3</text>
<text x="218.2" y="133.2">7</text>
<text x="218.2" y="135.7">8</text>
<text x="130.4" y="138.3">11</text>
<text x="160.7" y="138.3">5</text>
<text x="160.7" y="140.8">7</text>
<text x="160.7" y="143.4">9</text>
<text x="217.6" y="140.8">10</text>
<text x="218.1" y="143.4">11</text>
<text x="218.3" y="138.3">9</text>
<text x="258.5" y="143.4">13</text>
<text x="130.1" y="148.4">19</text>
<text x="131" y="145.9">1</text>
<text x="160.7" y="148.4">10</text>
<text x="258.5" y="148.4">23</text>
<text x="217.6" y="153.5">14</text>
<text x="217.6" y="151">15</text>
<text x="258.5" y="153.5">21</text>
<text x="283" y="153.5">2</text>
<text x="217.6" y="156.1">17</text>
<text x="217.7" y="158.6">19</text>
<text x="258.5" y="161.1">22</text>
<text x="283.4" y="156.1">1</text>
<text x="135.5" y="167.5">11</text>
<text x="153.1" y="167.5">9</text>
<text x="153.1" y="162.4">10</text>
<text x="258.5" y="163.7">2</text>
<text x="258.5" y="165">3</text>
<text x="258.5" y="166.2">16</text>
<text x="258.5" y="162.4">20</text>
<text x="135.1" y="170">12</text>
<text x="135.1" y="172.6">13</text>
<text x="153.1" y="172.6">7</text>
<text x="153.1" y="170">8</text>
<text x="135" y="175.1">14</text>
<text x="135.1" y="177.7">15</text>
<text x="153.1" y="177.7">5</text>
<text x="153.1" y="175.1">6</text>
<text x="135.1" y="182.7">17</text>
<text x="135.1" y="185.3">18</text>
<text x="135.1" y="180.2">16</text>
<text x="153.1" y="185.3">2</text>
<text x="153.1" y="182.7">3</text>
<text x="153.1" y="180.2">4</text>
<text x="153.1" y="190.4">1</text>
<text x="134.7" y="192.9">20</text>
<text x="153.1" y="192.9">19</text>
</g>
</svg>
